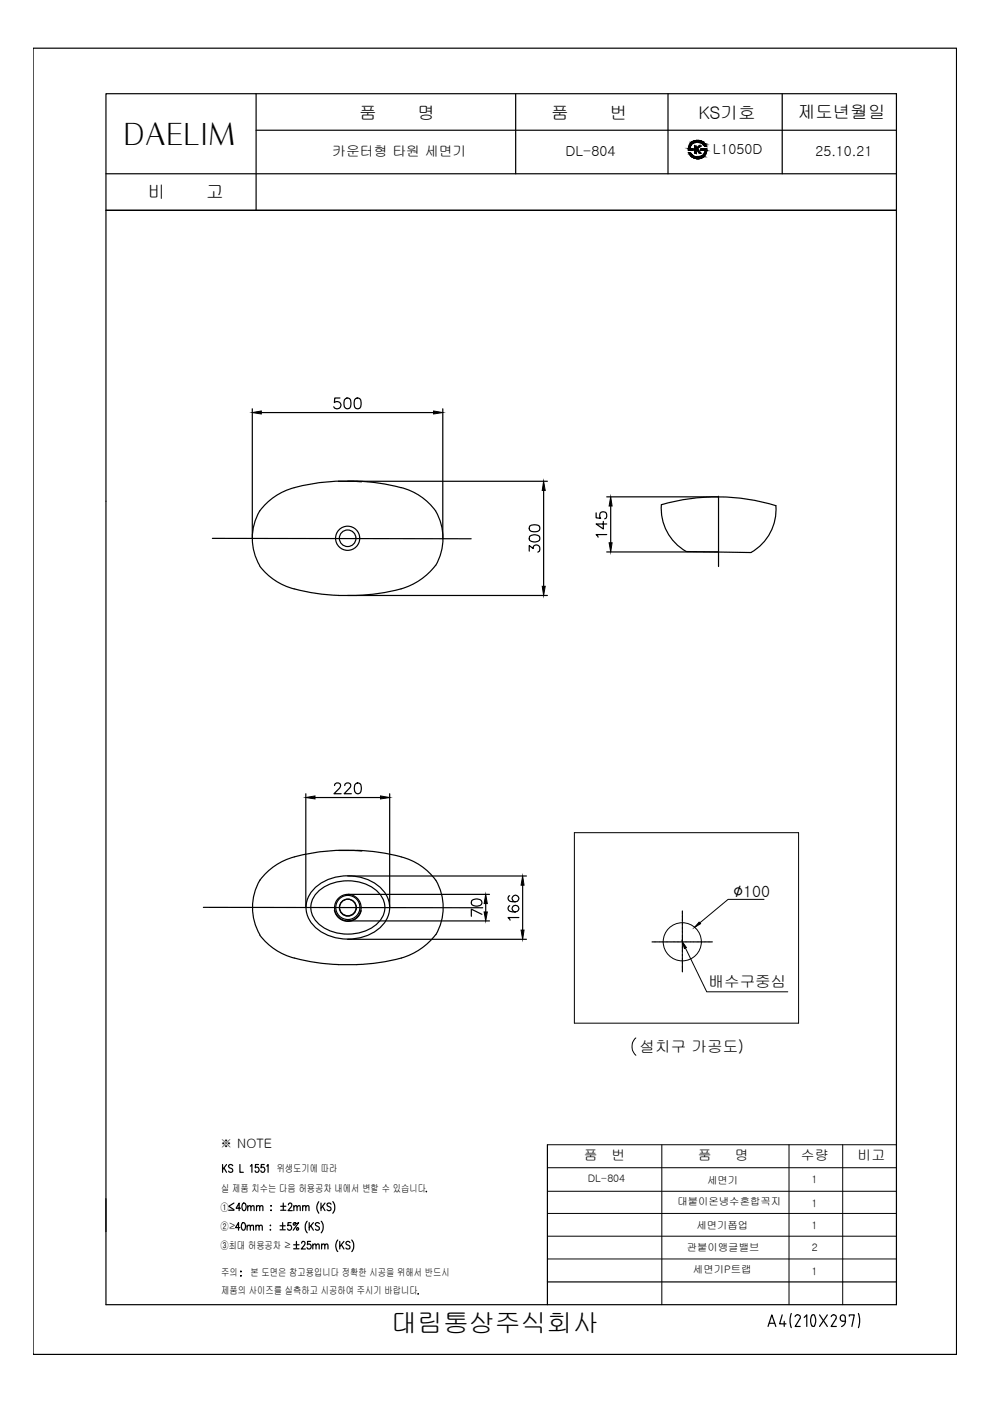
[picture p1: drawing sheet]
<svg xmlns="http://www.w3.org/2000/svg" width="210mm" height="297mm" viewBox="0 0 210 297" stroke-linecap="round" stroke-linejoin="round" font-family="sans-serif">
<!-- layer: YA -->
<g fill="none" stroke="#000" stroke-width=".25">
<path d="M7 10.2h195.8v277h-195.8zM22.5 19.9h167.6v256.7h-167.6zM54.3 19.9v24.7M109.3 19.9v16.9M141.6 19.9v16.9M165.8 19.9v16.9M22.5 36.8h167.6M54.3 27.6h135.8M146.1 32.4h.3a1.65 1.65 0 0 0 1.7 .9 1.65 1.65 0 0 0 1.4-1.5h-.9v-.2h1.2a1.9 1.9 0 0 1-1.5 2.1 1.9 1.9 0 0 1-2.2-1.3zM146.3 30.5a2.02 2.02 0 0 1 3.5 .5h-.4a1.63 1.63 0 0 0-1.7-.9 1.63 1.63 0 0 0-1.4 1.5h.6v.2h-.9v-.7zM147.3 31h.3v.5l.6-.5h.5l-.9 .6 .8 .9h-.4l-.4-.7-.2 .1v.6h-.3zM22.5 44.6h167.6"/>
<path d="M116.1 242.7v33.9M116.1 271.8h74M165.8 278.8l-.5 1.9h1.4M167.8 278.5l-.3 1.5 .3 1.5M169.1 278.7l-.5 .5M169.2 278.8l.4 .3v.5M169.6 279.6l-1 1.6h1.1M170.5 279.3l.6-.5v2.4M172.1 278.9a2.31 2.31 0 0 0 0 2.2M172.1 278.9l.3-.2 .3 .2M172.7 278.9a2.31 2.31 0 0 1 0 2.2M173.8 278.8l1.6 2.4"/>
<path d="M175.4 278.8l-1.6 2.4M176.2 279.2a.55 .55 0 0 1 .8-.4 .55 .55 0 0 1 .2 .8l-1 1.6h1.1M178.2 279.3a.53 .53 0 0 1 .5-.5 .53 .53 0 0 1 .5 .5M178.2 279.3a.61 .61 0 0 0 .5 .8h.5M179.2 279.3v.8M180.1 279.1v-.3h1l-.5 2.4M182 278.5l.3 1.5-.3 1.5M162.8 281.2l.8-2.4 .9 2.4M163.1 280.6h1.1M166.3 280.1v1.1M172.1 281.1l.3 .1 .3-.1M179.3 280.1a1.25 1.25 0 0 1-.9 1.2"/>
</g>
<!-- layer: DIM -->
<g fill="#000" stroke="#000" stroke-width=".21">
<path d="M147.1 33.5h1.6zM147.6 33.6h.8zM147.6 29.8h.6z"/>
<path d="M146 31.5l.3 .1zM146 31.5l.3 .1z"/>
<path d="M146 31.1l.3 .4 .1-.4zM146 31.1l.3 .4h-.3zM146 31.5h.3zM146 31.5h.3z"/>
<path d="M146.1 32.4l.5 .3-.2-.3zM146.1 32.4l.5 .3h-.4z"/>
<path d="M146.2 30.7l.2 .4 .1-.4zM146.2 30.7l.2 .4h-.4zM146 31.1h.4zM146 31.1h.4z"/>
<path d="M146.2 32.7h.5zM146.2 32.7h.5z"/>
<path d="M146.2 32.7l.6 .2-.1-.2zM146.2 32.7l.6 .2h-.4z"/>
<path d="M146.4 30.5l.1 .2 .3-.2zM146.4 30.5l.1 .2h-.3zM146.2 30.7h.3zM146.2 30.7h.3z"/>
<path d="M146.4 30.4h.4zM146.4 30.4l.4 .1z"/>
<path d="M146.4 32.9l.5 .1zM146.4 32.9l.5 .1z"/>
<path d="M146.8 33.3h2.2zM146.8 33.3h2.2z"/>
<path d="M146 31.6h.9zM146 31.6h.9z"/>
<path d="M146 31.8h.9zM146 31.8h.9z"/>
<path d="M146 31.6l.9 .1v-.1zM146 31.6l.9 .1h-.9z"/>
<path d="M146 31.7l.9 .1v-.1zM146 31.7l.9 .1h-.9zM146 31.8h.9zM146 31.8h.9z"/>
<path d="M146.5 33l.6 .2zM146.5 33l.6 .2z"/>
<path d="M146.5 30.3l.3 .1 .2-.1zM146.4 30.4l.1-.1 .3 .1z"/>
<path d="M146.6 33.2h.6zM146.6 33.2h.6z"/>
<path d="M146.6 33.2l.8 .1zM146.6 33.2l.8 .1z"/>
<path d="M146.7 30.2h.6zM146.7 30.2h.6z"/>
<path d="M146.7 30.2l.3 .1 .3-.1zM146.5 30.3l.2-.1 .3 .1z"/>
<path d="M146.8 33.3h.9zM146.8 33.3h.9z"/>
<path d="M147.6 33.6h.6zM147.6 33.6h.6z"/>
<path d="M146.8 30.1h.8zM146.8 30.1h.8z"/>
<path d="M146.8 30.1h.8zM146.8 30.1l.5 .1h-.6z"/>
<path d="M147.3 31l.3 .5v-.5zM147.3 31l.3 .5h-.3z"/>
<path d="M147.3 31.9l.3 .6v-.6zM147.3 31.9l.3 .6h-.3z"/>
<path d="M147.3 31.6l.7 .2-.2-.2zM147.3 31.6l.7 .2h-.7z"/>
<path d="M147.3 31.8l.3 .1 .2-.1zM147.3 31.8l.3 .1h-.3z"/>
<path d="M146.8 30.1h1.1zM146.8 30.1h.8z"/>
<path d="M147.3 31.5h.6zM147.3 31.5l.5 .1z"/>
<path d="M146.8 33.3h1.2zM146.8 33.3h1.2z"/>
<path d="M147.8 31.8l.8 .7-.6-.7zM147.8 31.8l.8 .7h-.4z"/>
<path d="M147.6 29.8h.7zM147.4 29.8h.9z"/>
<path d="M147.4 29.8l1.2 .1zM147.2 29.9h1.4z"/>
<path d="M147.3 33.6h1.2zM147.3 33.6h1.1z"/>
<path d="M147.2 29.9h1.5zM147 29.9h1.7z"/>
<path d="M148.2 31l-.3 .5 .8-.5zM147.6 31.5l.6-.5-.3 .5z"/>
<path d="M147 29.9l1.9 .1zM146.9 30h2z"/>
<path d="M147.1 33.5h1.6zM147.1 33.5l1.4 .1z"/>
<path d="M146.9 30l2.1 .1zM146.8 30.1h2.2z"/>
<path d="M147.9 30.1h1.1zM147.9 30.1h1.1z"/>
<path d="M148.2 30.1l.9 .1zM148.2 30.1l.9 .1z"/>
<path d="M146.8 33.3l1.9 .2 .3-.2zM146.8 33.3l1.9 .2h-1.6zM147.1 33.5h1.6z"/>
<path d="M148.3 33.3h.7zM148.2 33.3h.8z"/>
<path d="M148.2 33.3h.8zM148 33.3h1z"/>
<path d="M148.4 30.2h.7zM148.4 30.2h.7z"/>
<path d="M148.5 30.2h.7zM148.5 30.2h.7z"/>
<path d="M148.5 33.2h.6zM148.3 33.3h.7z"/>
<path d="M148.7 30.2l.7 .2-.2-.2zM148.7 30.2l.7 .2h-.5z"/>
<path d="M148.7 33.2h.6zM148.5 33.2h.6z"/>
<path d="M148.9 33l.4 .2v-.2zM148.9 33l.4 .2h-.6z"/>
<path d="M148.9 30.4l.6 .1zM148.9 30.4l.6 .1z"/>
<path d="M149 33h.4zM148.9 33h.4z"/>
<path d="M149 30.5l.6 .2-.1-.2zM149 30.5l.6 .2h-.4z"/>
<path d="M149.2 32.7l.2 .3 .1-.3zM149.2 32.7l.2 .3h-.4z"/>
<path d="M149.2 30.7l.6 .3-.2-.3zM149.2 30.7l.6 .3h-.4z"/>
<path d="M149.2 32.7h.4zM149.2 32.7h.3z"/>
<path d="M149.4 32.4h.3zM149.4 32.4h.3z"/>
<path d="M149.4 32.4l.2 .3 .1-.3zM149.4 32.4l.2 .3h-.4z"/>
<path d="M148.7 31.6h1.1zM148.6 31.6h1.2z"/>
<path d="M148.6 31.6h1.2zM148.6 31.6h1.2z"/>
<path d="M148.6 31.6l1.2 .1v-.1zM148.6 31.6l1.2 .1h-1.2z"/>
<path d="M148.6 31.7l1.2 .1v-.1zM148.6 31.7l1.2 .1h-1.2zM148.6 31.8h1.2zM148.6 31.8h1.2z"/>
<path d="M148.6 31.8h1.2zM148.6 31.8h1.2z"/>
<path d="M149.5 31.8l.3 .1zM149.5 31.8l.3 .1z"/>
<path d="M149.5 31.9l.3 .1zM149.5 31.9l.3 .1z"/>
<path d="M149.5 32l.2 .4 .1-.4zM149.5 32l.2 .4h-.3z"/>
</g>
<path d="M116.1 257.3h74M116.1 247.6h74M116.1 252.6h74M116.1 242.7h74M140.3 242.7v33.9M167.3 242.7v33.9M178.7 242.7v33.9M116.1 266.9h74M116.1 262.1h74" fill="none" stroke="#000" stroke-width=".21"/>
<!-- layer: Duongtam -->
<path d="M45 114.1l54.9 .1M152.3 105.2v14.9M43.1 192.4l59.2 .1" fill="none" stroke="#000" stroke-width=".25"/>
<!-- layer: Linemain -->
<g fill="none" stroke="#000" stroke-width=".25">
<path d="M55.1 108.3a11.5 11.5 0 0 0 0 11.6M71.7 102h4a41.2 41.2 0 0 1 9.3 1.4M76.7 102.2a41.2 41.2 0 0 0-14.3 1.2M92.4 108.3a11.5 11.5 0 0 1 0 11.6M140.2 107a10.5 10.5 0 0 0 5.3 9.9l13.8 .2a10.5 10.5 0 0 0 5.2-9.9M140.3 107a42.5 42.5 0 0 1 24.2 .2M62.4 124.8a41.2 41.2 0 0 0 9.4 1.4M71.7 126.3h3.9M85 124.8a41.2 41.2 0 0 1-9.3 1.4M55.1 186.6a11.5 11.5 0 0 0 0 11.6M70.9 193a2.9 2.9 0 0 0 2.8 2.3 2.9 2.9 0 0 0 2.9-2.2M71.8 180.3h3.9"/>
<path d="M75.7 180.3a41.2 41.2 0 0 1 9.4 1.4M76.7 180.4a41.2 41.2 0 0 0-14.3 1.3M92.4 186.6a11.5 11.5 0 0 1 0 11.6M62.4 203.1a41.2 41.2 0 0 0 9.4 1.4M71.8 204.5h3.9M85.1 203.1a41.2 41.2 0 0 1-9.4 1.4"/>
<circle cx="73.7" cy="114.1" r="2.56"/>
<circle cx="73.7" cy="114.1" r="1.76"/>
<circle cx="73.8" cy="192.4" r="2.82"/>
<circle cx="73.8" cy="192.4" r="2.56"/>
<circle cx="73.8" cy="192.4" r="1.8"/>
<circle cx="73.8" cy="192.4" r="1.76"/>
</g>
<!-- layer: drawing -->
<g fill="none" stroke="#000" stroke-width=".21">
<path d="M121.8 176.5h47.5v40.4h-47.5zM134.8 220.1a2.49 2.49 0 0 0 0 3.6"/>
<circle cx="144.7" cy="199.7" r="4"/>
</g>
<!-- layer: dimension -->
<path d="M148.2 195.5l.3 .3-1.2 .8zM144.7 199.7l.8 1.2-.4 .2z" fill="#000" stroke="#000" stroke-width=".21"/>
<path d="M162 190.7h-7.6l-6 5M145.3 201l4.5 9.3h17.2" fill="none" stroke="#000" stroke-width=".21"/>
<!-- layer: CENTER -->
<g fill="none" stroke="#000" stroke-width=".25">
<path d="M138.2 199.7h.6M138.8 199.7h.2M139.1 199.7h.5M139.7 199.7h.1M139.9 199.7h.5M140.5 199.7h.1M140.7 199.7h.5M141.3 199.7h.1M141.5 199.7h.5M142.1 199.7h.1M142.4 199.7h.5M142.9 199.7h.1"/>
<path d="M143.2 199.7h.5M143.7 199.7h.2M144 199.7h.5M144.6 199.7l.1 .6M144.7 193.1v.6M144.7 193.8v.1M144.7 194v.5M144.7 194.6v.1M144.7 194.8v.5M144.7 195.5v.1M144.7 195.7v.5M144.7 196.3v.1"/>
<path d="M144.7 196.5v.5M144.7 197.1v.1M144.7 197.3v.5M144.7 197.9v.1M144.7 198.1v.5M144.7 198.7v.2M144.7 198.9v.5M144.7 199.6v.1M144.8 199.7h.5M145.4 199.7h.1M145.6 199.7h.5M146.2 199.7h.1"/>
<path d="M146.4 199.7h.6M147.1 199.7h.1M147.3 199.7h.5M147.9 199.7h.1M148.1 199.7h.5M148.7 199.7h.1M148.9 199.7h.5M149.5 199.7h.1M149.7 199.7h.5M150.3 199.7h.1M150.5 199.7h.5M144.7 200.4v.1"/>
<path d="M144.7 200.6v.5M144.7 201.2v.1M144.7 201.4v.5M144.7 202v.1M144.7 202.2v.5M144.7 202.8v.2M144.7 203v.6M144.7 203.6v.2M144.7 203.8v.6M144.7 204.5v.1M144.7 204.7v.5M144.7 205.3v.1"/>
<path d="M144.7 205.5v.6"/>
</g>
<!-- layer: LINE -->
<g fill="none" stroke="#000" stroke-width=".25">
<path d="M53.5 86.7v27.4M55.4 87.5h36.5M72.1 84.4h-1.1l-.1 1a.8 .8 0 0 1 1.2 0 .8 .8 0 0 1-.2 1.2 .8 .8 0 0 1-1.1-.4M73.3 84.5a.7 .7 0 0 1 1 .3 2.09 2.09 0 0 1-.2 1.7 .74 .74 0 0 1-1.1-.3 1.92 1.92 0 0 1 .3-1.7zM75.4 84.5a.74 .74 0 0 1 1.1 .3 2.09 2.09 0 0 1-.2 1.7 .74 .74 0 0 1-1.1-.3 2.09 2.09 0 0 1 .2-1.7zM93.9 86.7v27.5M55 120a13.3 13.3 0 0 0 7.4 4.9M62.4 103.4a13.3 13.3 0 0 0-7.4 5M73.7 102h42.4M85 103.4a13 13 0 0 1 7.4 4.9M92.4 119.9a14.2 14.2 0 0 1-7.4 5M112.2 116.9v-1.2l.9 .6a.73 .73 0 0 1 .8-.8 .73 .73 0 0 1 .6 1l-.1 .4-.4 .2"/>
<path d="M112.3 113.7a1.73 1.73 0 0 1 2.1 0 .74 .74 0 0 1-.4 1.1 1.78 1.78 0 0 1-1.7-.2zM112.3 111.6a1.93 1.93 0 0 1 2.1 0 .8 .8 0 0 1-.4 1.1 1.96 1.96 0 0 1-1.7-.3zM115.3 104v20.3M126.4 108.7v1.1l1 .1a.79 .79 0 0 1-.1-1.2 .79 .79 0 0 1 1.2 .1 .79 .79 0 0 1-.3 1.2M127.9 110.5v1.7l-1.5-1.1h2.2M128.6 113.3h-2.2l.4 .6M128.6 105.3h23.7M128.6 117h23.6M129.5 107.3v7.8M73.7 126.3h42.4M64.8 168.3v24.1M66.8 169.1h13.9"/>
<path d="M70.9 166.6l.1-.4a.75 .75 0 0 1 1.1 0 .78 .78 0 0 1-.2 1l-1.1 1.1h1.5M73.1 166.6l.1-.4a.75 .75 0 0 1 1.1 0 .74 .74 0 0 1-.3 1l-1 1.1h1.5M75.5 166.1a.7 .7 0 0 1 1 .3 2.09 2.09 0 0 1-.2 1.8 .72 .72 0 0 1-1.1-.4 1.85 1.85 0 0 1 .3-1.7zM82.6 168.3v24.1M55.1 198.2a13.3 13.3 0 0 0 7.3 4.9M62.4 181.7a13.3 13.3 0 0 0-7.3 4.9M66.7 188.3a10.6 10.6 0 0 1 14.7 .7 5.5 5.5 0 0 1-1.4 8.1 10.6 10.6 0 0 1-13.9-1.3 5.4 5.4 0 0 1 .6-7.5zM67.2 189.3a9.7 9.7 0 0 1 13.1 0 4.6 4.6 0 0 1-1.4 7.4 9.9 9.9 0 0 1-11.7-1.2 4.4 4.4 0 0 1 0-6.2zM73.7 199.2h37.9M73.7 195.3h30.1M73.7 185.7h37.9M73.8 189.6h30"/>
<path d="M85.1 181.7a13 13 0 0 1 7.3 4.9M92.4 198.1a14.2 14.2 0 0 1-7.3 5M100 190.9a1.41 1.41 0 0 1 2.2 .4v.2a1.44 1.44 0 0 1-2.2 .3zM102.2 193.9l-2.3-1.1v1.5M103 191.6v1.8M108.1 192a.65 .65 0 0 0-.4 .7 .65 .65 0 0 0 .4 .5 1.33 1.33 0 0 0 1.9-.5 .71 .71 0 0 0-.6-.8 .71 .71 0 0 0-.8 .7 .71 .71 0 0 0 .6 .8M108.1 189.9a.6 .6 0 0 0-.2 1 1.66 1.66 0 0 0 2 0 .7 .7 0 0 0-.4-1.1 .7 .7 0 0 0-.9 .5 .7 .7 0 0 0 .6 .9M110 194.5h-2.3l.4 .6M110.8 187.7v9.5"/>
</g>
<path d="M53.5 87.5l1.9-.4v.7zM91.9 87.1l2 .4-2 .3zM115.3 102l.3 2h-.6zM129.5 105.3l.3 2h-.7zM129.1 115.1h.7l-.3 1.9zM115 124.3h.6l-.3 2zM64.8 169.1l2-.3v.6zM80.7 168.8l1.9 .3-1.9 .3zM103 189.6l.3 2h-.7zM102.6 193.4h.7l-.3 1.9zM110.8 185.7l.3 2h-.6zM110.5 197.2h.6l-.3 2z" fill="#000" stroke="#000" stroke-width=".21"/>
<!-- layer: 0 -->
<g fill="none" stroke="#000" stroke-width=".25">
<path d="M47.2 246.9v1.7M47.5 247.6l.5 1M48 246.9l-.8 1.1M48.5 256.6h1.1M49.3 247.2a.44 .44 0 0 0-.6-.3 .44 .44 0 0 0-.1 .6l.5 .2a.46 .46 0 0 1 .1 .8 .46 .46 0 0 1-.7-.2M49.6 255.1l-1.1 .6 1.1 .8M50.9 246.9v1.7h.7M51 256.2h-.9l.6-1.1v1.6M51.4 259.3l.1-.1a.88 .88 0 0 1 .6 .8 .88 .88 0 0 1-.6 .8 1.12 1.12 0 0 1-.1-1.5zM51.5 255.2l.2-.1a.88 .88 0 0 1 .5 .8 .88 .88 0 0 1-.5 .8 1.12 1.12 0 0 1-.2-1.5zM52.4 259.8v1M52.5 255.9l.4-.3 .3 .1v1"/>
<path d="M52.5 255.6v1.1M53.1 247.2l.3-.3v1.7M53.2 255.9l.3-.3 .3 .1 .1 1M54.3 259.8v1M54.4 255.9l.3-.3 .3 .1 .1 1M54.4 255.6v1.1M54.8 246.9h-.6l-.1 .7a.5 .5 0 0 1 .7 .1 .5 .5 0 0 1 0 .6 .5 .5 0 0 1-.7 .1v-.2M55.1 255.9l.3-.3 .3 .1v1M56 246.9h-.6v.7a.5 .5 0 0 1 .6 .1 .5 .5 0 0 1 0 .6 .5 .5 0 0 1-.6 .1l-.1-.2M56.5 247.2l.3-.3v1.7M57.3 259.8h.1zM57.4 255.7h.1z"/>
<path d="M57.4 256.6h.1zM59.4 259.9h1.1M59.5 256.6h1.1M59.5 255.7h1.1M59.9 259.2v1.4M60.1 255.1v1.4M61.2 255.5l.2-.4h.3l.2 .3-.2 .5-.6 .8h.9M61.7 259.2h-.6l-.1 .7a.49 .49 0 0 1 .7 .1 .49 .49 0 0 1-.1 .7 .49 .49 0 0 1-.7-.2M62.3 255.9l.3-.3 .3 .1 .1 1M62.3 255.6v1.1M62.5 259.2l.1 .3-.3 .3-.1-.4 .2-.2 .4 .2 .5-.2-1.1 1.6M63 255.9l.3-.3 .3 .1 .1 1"/>
<path d="M64.2 255.9l.3-.3 .3 .1v1M64.2 255.6v1.1M64.8 255.9l.3-.3 .4 .1v1M65.1 258.9a1.97 1.97 0 0 0 0 2.5M65.6 259.2v1.6M65.9 259.9l.5 .9M66.4 259.2l-.8 1.1M67.6 254.8a1.97 1.97 0 0 0 0 2.4M67.7 259.4l-.5-.2a.35 .35 0 0 0-.3 .3 .35 .35 0 0 0 .2 .4l.6 .3v.4l-.3 .2-.5-.2M68.1 255.1v1.6M68.1 258.9a1.97 1.97 0 0 1 0 2.5M68.4 255.7l.5 1"/>
<path d="M68.9 255.1l-.8 1.1M70.2 255.3a.44 .44 0 0 0-.5-.2 .44 .44 0 0 0-.4 .4l.2 .2 .6 .3v.6a.54 .54 0 0 1-.8-.1M70.6 254.8a1.97 1.97 0 0 1 0 2.4M90.4 252.6h.1M50.9 260.3h-1l.7-1.1v1.6M51 269.6h.1zM51 270.5h.1zM52.4 260.1l.2-.3h.4l.1 1M53.1 260.1l.2-.3h.4v1M54.3 260.1l.1-.3h.4l.1 1M54.9 260.1l.2-.3h.4l.1 1M57.3 260.7h.1z"/>
<path d="M59.4 260.7h1.1M62.3 263.9h1.1M62.3 264.8h1.1M62.9 263.2v1.4M62.9 260.4l.3-.1 .1 .1-.2 .4-.2-.1zM64 263.6l.2-.4h.2l.3 .5-.8 1.1h.9M65.9 263.2h-.7v.7a.48 .48 0 0 1 .7 .1 .48 .48 0 0 1-.1 .7 .48 .48 0 0 1-.7-.2M66.3 264l.4-.2h.3v1M66.3 263.8v1M67 264l.3-.2h.3l.1 1M68.2 264l.3-.2h.3l.1 1M68.2 263.8v1"/>
<path d="M68.9 264l.3-.2h.3v1M71.6 262.9a1.97 1.97 0 0 0 0 2.5M72 263.2v1.6M72.4 263.9l.5 .9M72.9 263.2l-.9 1.1M74.2 263.5a.44 .44 0 0 0-.5-.3 .44 .44 0 0 0-.4 .4l.9 .8-.1 .4h-.5l-.3-.2M74.6 262.9a1.97 1.97 0 0 1 0 2.5"/>
</g>
<text font-size="6.4" x="26.2" y="30.7">DAELIM</text>
<text font-size="5.5" x="82.9" y="282.4">대림통상주식회사</text>
<text font-size="3.8" x="155.4" y="190.1">∅</text>
<g font-size="3.7">
<text x="76.1" y="25.2">품</text>
<text x="88.5" y="25.2">명</text>
<text x="116.9" y="25.2">품</text>
<text x="129.3" y="25.2">번</text>
<text x="148.1" y="25.2">KS기호</text>
<text x="169.1" y="25.1">제도년월일</text>
<text x="31.3" y="42">비</text>
<text x="43.7" y="42">고</text>
</g>
<g font-size="3.3">
<text x="157.6" y="190.1">100</text>
<text x="150.2" y="209.2">배수구중심</text>
<text x="135.6" y="222.9">설치구 가공도)</text>
</g>
<g font-size="2.9">
<text x="70.4" y="33.1">카운터형 타원 세면기</text>
<text x="119.9" y="33.1">DL-804</text>
<text x="151.2" y="32.7">L1050D</text>
<text x="172.9" y="33.1">25.10.21</text>
<text x="181.8" y="246">비고</text>
<text x="123.8" y="246">품</text>
<text x="129.7" y="246">번</text>
<text x="147.9" y="246">품</text>
<text x="155.8" y="246">명</text>
<text x="169.8" y="246">수량</text>
</g>
<text font-size="2.8" x="46.6" y="243.3">※ NOTE</text>
<text font-size="2.6" x="87.5" y="275.5">.</text>
<g font-size="2.2">
<text x="58.7" y="248.6">위생도기에 따라</text>
<text x="124.6" y="250.6">DL-804</text>
<text x="149.9" y="251">세면기</text>
<text x="172" y="250.8">1</text>
<text x="46.7" y="256.7">①</text>
<text x="46.9" y="252.7">실 제품 치수는 다음 허용공차 내에서 변할 수 있습니다</text>
<text x="143.6" y="255.5">대붙이온냉수혼합꼭지</text>
<text x="172" y="255.8">1</text>
<text x="46.7" y="260.8">②≥</text>
<text x="147.6" y="260.5">세면기폽업</text>
<text x="172" y="260.5">1</text>
<text x="46.7" y="264.8">③최대 허용공차 ≥</text>
<text x="145.6" y="265.2">관붙이앵글밸브</text>
<text x="146.9" y="269.8">세면기P트랩</text>
<text x="172.1" y="265.1">2</text>
<text x="46.9" y="270.6">주의</text>
<text x="46.9" y="274.4">제품의 사이즈를 실측하고 시공하여 주시기 바랍니다</text>
<text x="53.1" y="270.6">본 도면은 참고용입니다 정확한 시공을 위해서 반드시</text>
<text x="172" y="270.3">1</text>
</g>
</svg>
